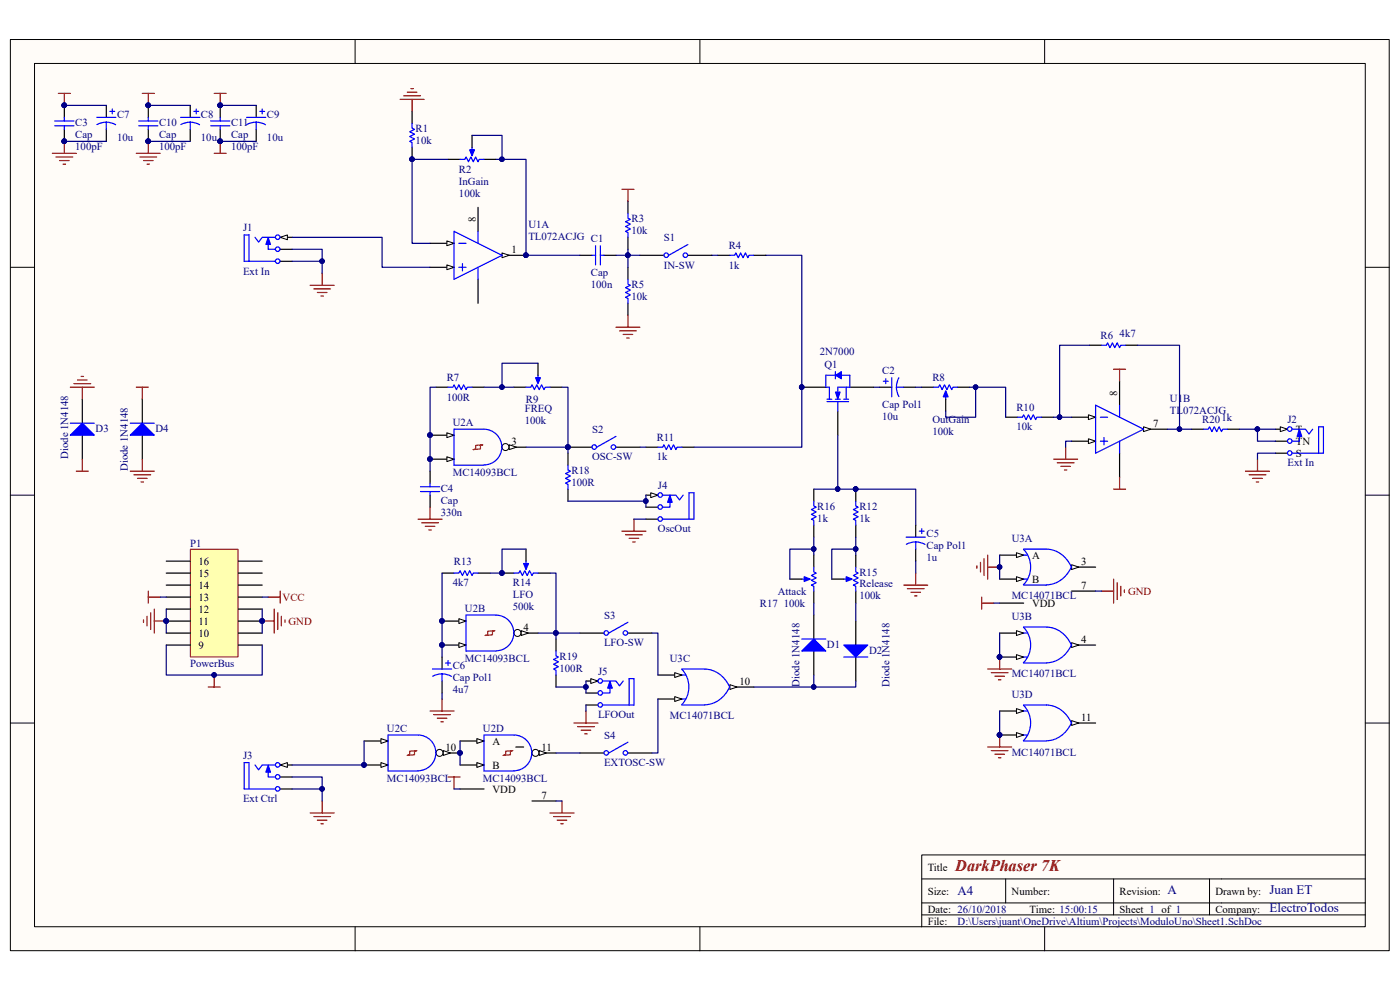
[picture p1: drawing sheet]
<svg xmlns="http://www.w3.org/2000/svg" width="297mm" height="210mm" viewBox="0 0 297 210" stroke-linecap="round" stroke-linejoin="round" font-family="sans-serif">
<path d="M2.2 8.4h292.5v193.3h-292.5z" fill="#fffcf8"/>
<path d="M2.2 8.4h292.5v193.3h-292.5z" fill="none" stroke="#000" stroke-width=".21"/>
<path d="M7.4 13.5h282.2v183.1h-282.2z" fill="#fffcf8"/>
<g fill="none" stroke="#000" stroke-width=".21">
<path d="M7.3 13.5h282.3v183.1h-282.3zM75.3 8.4v5.1M148.5 8.4v5.1M221.6 8.4v5.1M2.2 56.7h5.1M289.7 56.7h5.1M2.2 105h5.1M289.7 105h5.1M2.2 153.4h5.1M289.7 153.4h5.1M75.3 196.6v5.1M148.5 196.6v5.1"/>
<path d="M195.5 186.5h94.2M195.5 191.5h94.2M195.5 194.1h94.2M213.4 186.5v5M221.6 196.6v5.1M236.2 186.5v7.6M256.6 186.5v7.6M289.7 181.4h-94.2v15.2"/>
</g>
<path d="M101.4 44v5.1M106.5 54.2h5.1" fill="none" stroke="#000" stroke-width=".25"/>
<path d="M106.5 53.7l1.5 .5-1.5 .5z" fill="#fffcf8"/>
<path d="M106.5 53.7l1.5 .5-1.5 .5z" fill="none" stroke="#000" stroke-width=".21"/>
<circle cx="111.6" cy="54.1" r=".48" fill="#000080" stroke="#000080" stroke-width=".21"/>
<path d="M91.2 56.7h5.1M101.4 59.2v5.1" fill="none" stroke="#000" stroke-width=".25"/>
<path d="M94.8 56.2l1.5 .5-1.5 .5z" fill="#fffcf8"/>
<path d="M94.8 56.2l1.5 .5-1.5 .5z" fill="none" stroke="#000" stroke-width=".21"/>
<path d="M91.2 51.6h5.1" fill="none" stroke="#000" stroke-width=".25"/>
<path d="M94.8 51.1l1.5 .5-1.5 .5z" fill="#fffcf8"/>
<path d="M94.8 51.1l1.5 .5-1.5 .5z" fill="none" stroke="#000" stroke-width=".21"/>
<path d="M96.3 49.1l10.2 5.1-10.2 5zM97.3 51.6h1.6M97.3 56.7h1.6M98.1 55.9v1.6M101.4 49.1v2.5M101.4 56.7v2.5" fill="none" stroke="#00f" stroke-width=".25"/>
<circle cx="111.6" cy="54.1" r=".48" fill="#000080" stroke="#000080" stroke-width=".21"/>
<path d="M237.5 80.9v5.1M237.5 96.1v5.1M242.6 91.1h5.1" fill="none" stroke="#000" stroke-width=".25"/>
<path d="M242.6 90.5l1.5 .6-1.5 .5z" fill="#fffcf8"/>
<path d="M242.6 90.5l1.5 .6-1.5 .5z" fill="none" stroke="#000" stroke-width=".21"/>
<path d="M227.3 93.6h5.1" fill="none" stroke="#000" stroke-width=".25"/>
<path d="M230.9 93.1l1.5 .5-1.5 .5z" fill="#fffcf8"/>
<path d="M230.9 93.1l1.5 .5-1.5 .5z" fill="none" stroke="#000" stroke-width=".21"/>
<path d="M227.3 88.5h5.1" fill="none" stroke="#000" stroke-width=".25"/>
<path d="M230.9 88l1.5 .5-1.5 .5z" fill="#fffcf8"/>
<path d="M230.9 88l1.5 .5-1.5 .5z" fill="none" stroke="#000" stroke-width=".21"/>
<path d="M232.4 86l10.2 5.1-10.2 5zM233.4 88.5h1.6M233.4 93.6h1.6M234.2 92.8v1.6M237.5 86v2.5M237.5 93.6v2.5" fill="none" stroke="#00f" stroke-width=".25"/>
<path d="M91.2 92.3h5.1" fill="none" stroke="#000" stroke-width=".25"/>
<path d="M94.8 91.8l1.5 .5-1.5 .5z" fill="#fffcf8"/>
<path d="M94.8 91.8l1.5 .5-1.5 .5z" fill="none" stroke="#000" stroke-width=".21"/>
<circle cx="91.2" cy="92.3" r=".48" fill="#000080" stroke="#000080" stroke-width=".21"/>
<path d="M91.2 97.4h5.1" fill="none" stroke="#000" stroke-width=".25"/>
<path d="M94.8 96.9l1.5 .5-1.5 .5z" fill="#fffcf8"/>
<path d="M94.8 96.9l1.5 .5-1.5 .5z" fill="none" stroke="#000" stroke-width=".21"/>
<circle cx="91.2" cy="97.4" r=".48" fill="#000080" stroke="#000080" stroke-width=".21"/>
<path d="M106.5 94.9h5.1" fill="none" stroke="#000" stroke-width=".25"/>
<circle cx="107.2" cy="94.8" r=".74" fill="#fffcf8" stroke="#000" stroke-width=".21"/>
<path d="M108 94.4l1.6 .5-1.6 .5z" fill="#fffcf8"/>
<path d="M108 94.4l1.6 .5-1.6 .5z" fill="none" stroke="#000" stroke-width=".21"/>
<path d="M102.7 98.6a3.8 3.8 0 0 0 3.8-3.8 3.8 3.8 0 0 0-3.8-3.7h-6.4v7.6h6.4" fill="none" stroke="#00f" stroke-width=".25"/>
<path d="M100.9 94.5l1.5-.1-.5 .1v.7l-1.5 .2 .5-.2z" fill="none" stroke="#f00" stroke-width=".25"/>
<g fill="#000080" stroke="#000080" stroke-width=".21">
<circle cx="91.2" cy="92.3" r=".48"/>
<circle cx="91.2" cy="97.4" r=".48"/>
</g>
<path d="M93.8 131.8h5.1" fill="none" stroke="#000" stroke-width=".25"/>
<path d="M97.3 131.2l1.6 .6-1.6 .5z" fill="#fffcf8"/>
<path d="M97.3 131.2l1.6 .6-1.6 .5z" fill="none" stroke="#000" stroke-width=".21"/>
<circle cx="93.8" cy="131.7" r=".48" fill="#000080" stroke="#000080" stroke-width=".21"/>
<path d="M93.8 136.8h5.1" fill="none" stroke="#000" stroke-width=".25"/>
<path d="M97.3 136.3l1.6 .5-1.6 .6z" fill="#fffcf8"/>
<path d="M97.3 136.3l1.6 .5-1.6 .6z" fill="none" stroke="#000" stroke-width=".21"/>
<circle cx="93.8" cy="136.8" r=".48" fill="#000080" stroke="#000080" stroke-width=".21"/>
<path d="M109 134.3h5.1" fill="none" stroke="#000" stroke-width=".25"/>
<circle cx="109.8" cy="134.3" r=".74" fill="#fffcf8" stroke="#000" stroke-width=".21"/>
<path d="M110.6 133.8l1.5 .5-1.5 .5z" fill="#fffcf8"/>
<path d="M110.6 133.8l1.5 .5-1.5 .5z" fill="none" stroke="#000" stroke-width=".21"/>
<path d="M105.2 138.1a3.8 3.8 0 0 0 3.8-3.8 3.8 3.8 0 0 0-3.8-3.8h-6.3v7.6h6.3" fill="none" stroke="#00f" stroke-width=".25"/>
<path d="M103.5 133.9l1.5-.1-.5 .1v.8l-1.6 .1 .6-.1z" fill="none" stroke="#f00" stroke-width=".25"/>
<g fill="#000080" stroke="#000080" stroke-width=".21">
<circle cx="93.8" cy="131.7" r=".48"/>
<circle cx="93.8" cy="136.8" r=".48"/>
</g>
<path d="M77.2 157.2h5.1" fill="none" stroke="#000" stroke-width=".25"/>
<path d="M80.8 156.7l1.5 .5-1.5 .5z" fill="#fffcf8"/>
<path d="M80.8 156.7l1.5 .5-1.5 .5z" fill="none" stroke="#000" stroke-width=".21"/>
<path d="M77.2 162.3h5.1" fill="none" stroke="#000" stroke-width=".25"/>
<path d="M80.8 161.8l1.5 .5-1.5 .5z" fill="#fffcf8"/>
<path d="M80.8 161.8l1.5 .5-1.5 .5z" fill="none" stroke="#000" stroke-width=".21"/>
<circle cx="77.2" cy="162.3" r=".48" fill="#000080" stroke="#000080" stroke-width=".21"/>
<path d="M92.5 159.7h5.1" fill="none" stroke="#000" stroke-width=".25"/>
<circle cx="93.3" cy="159.7" r=".74" fill="#fffcf8" stroke="#000" stroke-width=".21"/>
<path d="M94 159.2l1.6 .5-1.6 .6z" fill="#fffcf8"/>
<path d="M94 159.2l1.6 .5-1.6 .6z" fill="none" stroke="#000" stroke-width=".21"/>
<g fill="#000080" stroke="#000080" stroke-width=".21">
<circle cx="97.6" cy="159.7" r=".48"/>
<circle cx="77.2" cy="162.3" r=".48"/>
</g>
<path d="M88.7 163.5a3.8 3.8 0 0 0 3.8-3.8 3.8 3.8 0 0 0-3.8-3.8h-6.4v7.7h6.4" fill="none" stroke="#00f" stroke-width=".25"/>
<path d="M86.9 159.4l1.5-.2-.5 .2v.7l-1.5 .2 .5-.2z" fill="none" stroke="#f00" stroke-width=".25"/>
<path d="M97.6 157.2h5.1M97.6 167.4h5.1M112.9 169.9h5.1" fill="none" stroke="#000" stroke-width=".25"/>
<path d="M101.2 156.7l1.5 .5-1.5 .5z" fill="#fffcf8"/>
<path d="M101.2 156.7l1.5 .5-1.5 .5z" fill="none" stroke="#000" stroke-width=".21"/>
<path d="M97.6 162.3h5.1" fill="none" stroke="#000" stroke-width=".25"/>
<path d="M101.2 161.8l1.5 .5-1.5 .5z" fill="#fffcf8"/>
<path d="M101.2 161.8l1.5 .5-1.5 .5z" fill="none" stroke="#000" stroke-width=".21"/>
<path d="M112.9 159.7h5.1" fill="none" stroke="#000" stroke-width=".25"/>
<circle cx="113.6" cy="159.7" r=".74" fill="#fffcf8" stroke="#000" stroke-width=".21"/>
<path d="M114.4 159.2l1.5 .5-1.5 .6z" fill="#fffcf8"/>
<path d="M114.4 159.2l1.5 .5-1.5 .6z" fill="none" stroke="#000" stroke-width=".21"/>
<path d="M177.7 87.2v5.1M180.3 82.1h5.1M109.4 158.5h1.7" fill="none" stroke="#000" stroke-width=".25"/>
<path d="M175.4 85.2h4.6M175.4 84.7h1.1M176 82.1v2.6M177.2 84.7h1M177.7 85.2v2M179 84.7h1M179.5 82.1v2.6M180.3 82.1h-2.6v2.6M109 163.5a3.8 3.8 0 0 0 3.8-3.8 3.8 3.8 0 0 0-3.7-3.8h-6.4v7.7h6.3" fill="none" stroke="#00f" stroke-width=".25"/>
<path d="M107.3 159.4l1.5-.2-.5 .2v.7l-1.5 .2 .5-.2z" fill="none" stroke="#f00" stroke-width=".25"/>
<path d="M177.2 83.2h1l-.5 1.5z" fill="#00f"/>
<path d="M177.2 83.2h1l-.5 1.5z" fill="none" stroke="#00f" stroke-width=".21"/>
<path d="M175.2 79.6h2M178.5 79.6h1.8v2.5M175.2 82.1h.8" fill="none" stroke="#00f" stroke-width=".25"/>
<path d="M170.1 82.1h5.1" fill="none" stroke="#000" stroke-width=".25"/>
<circle cx="170.1" cy="82.1" r=".48" fill="#000080" stroke="#000080" stroke-width=".21"/>
<path d="M177.2 79.6l1.3-.8v1.6z" fill="#00f"/>
<path d="M177.2 79.6l1.3-.8v1.6z" fill="none" stroke="#00f" stroke-width=".21"/>
<g fill="none" stroke="#00f" stroke-width=".25">
<path d="M11.6 26.7h4.1M11.6 25.7h4.1M13.6 24.9v.8M13.6 26.7v.7M87.4 26.2v1l.5 .2-1 .6 1 .5-1 .5 1 .5-1 .5 .5 .2v1.1M100.1 31.3v1.2M125.6 54.2h.7M126.3 52.1v4.1M127.4 52.1v4.1M127.4 54.2h.7M133.2 45.3v1l.5 .2-1 .5 1 .5-1 .6 1 .5-1 .5 .5 .2v1M133.2 59.2v1.1l.5 .2-1 .5 1 .5-1 .5 1 .6-1 .5 .5 .2v1"/>
<path d="M175.2 79.6v2.5M177.2 78.8v1.6M233.7 73.2h1l.3-.5 .5 1 .5-1 .5 1 .5-1 .5 1 .3-.5h1M95.1 82.1h1l.2-.5 .5 1.1 .5-1.1 .6 1.1 .5-1.1 .5 1.1 .2-.6h1M215.9 88.5h1l.3-.5 .5 1 .5-1 .5 1 .5-1 .5 1 .3-.5h1M89.2 103.3h4.1M89.2 104.3h4.1M91.2 102.5v.8M91.2 104.3v.7M181.6 106.3v1l.5 .3-1.1 .5 1.1 .5-1.1 .5 1.1 .5-1.1 .5 .6 .3v1M96.3 121.6h1l.3-.5 .5 1 .5-1 .5 1 .5-1 .5 1 .3-.5h1"/>
</g>
<g fill="#000080" stroke="#000080" stroke-width=".21">
<circle cx="170.1" cy="82.1" r=".48"/>
<circle cx="13.6" cy="22.3" r=".48"/>
<circle cx="13.6" cy="30" r=".48"/>
<circle cx="87.4" cy="33.8" r=".48"/>
<circle cx="181.5" cy="103.7" r=".48"/>
</g>
<g fill="none" stroke="#000" stroke-width=".25">
<path d="M13.6 22.4v2.5M13.6 27.4v2.6M87.4 23.6v2.6M87.4 31.3v2.5M95.1 33.8h2.5M102.7 33.8h2.5M123 54.2h2.6M128.1 54.2h2.6M133.2 42.7v2.6M133.2 50.3v2.6M133.2 56.7v2.5M133.2 64.3v2.6"/>
<path d="M231.2 73.2h2.5M238.8 73.2h2.5M91.2 100v2.5M92.5 82.1h2.6M100.1 82.1h2.6M213.4 88.5h2.5M221 88.5h2.5M91.2 105v2.6M181.6 103.8v2.5M181.6 111.4v2.5M93.8 121.6h2.5M101.4 121.6h2.6"/>
</g>
<path d="M99.6 31.8h1.1l-.6 1.2z" fill="#00f"/>
<path d="M97.6 33.8h1l.3-.5 .5 1 .5-1 .5 1 .5-1 .5 1 .3-.5h1M99.6 31.8h1.1l-.6 1.2zM114.1 79.6v1.3" fill="none" stroke="#00f" stroke-width=".25"/>
<path d="M100.1 28.7v2.6M109 82.1h2.6M116.7 82.1h2.5" fill="none" stroke="#000" stroke-width=".25"/>
<path d="M113.6 80.1h1l-.5 1.3z" fill="#00f"/>
<path d="M111.6 82.1h1l.3-.5 .5 1.1 .5-1.1 .5 1.1 .5-1.1 .5 1.1 .3-.6h1M113.6 80.1h1l-.5 1.3zM111.6 119v1.3" fill="none" stroke="#00f" stroke-width=".25"/>
<path d="M114.1 77.1v2.5M106.5 121.6h2.5M114.1 121.6h2.6" fill="none" stroke="#000" stroke-width=".25"/>
<circle cx="106.5" cy="121.6" r=".48" fill="#000080" stroke="#000080" stroke-width=".21"/>
<path d="M111.1 119.5h1l-.5 1.3z" fill="#00f"/>
<path d="M111.1 119.5h1l-.5 1.3zM109 121.6h1.1l.2-.5 .5 1 .5-1 .5 1 .6-1 .5 1 .2-.5h1M179 122.9h1.3" fill="none" stroke="#00f" stroke-width=".25"/>
<path d="M111.6 116.5v2.5M181.6 117.8v2.5M181.6 125.4v2.5" fill="none" stroke="#000" stroke-width=".25"/>
<circle cx="106.5" cy="121.6" r=".48" fill="#000080" stroke="#000080" stroke-width=".21"/>
<path d="M179.5 122.3l1.3 .6-1.3 .5z" fill="#00f"/>
<g fill="none" stroke="#00f" stroke-width=".25">
<path d="M130.7 92.6l-4.1 2.3M179.5 122.3l1.3 .6-1.3 .5zM181.6 120.3v1l.5 .3-1.1 .5 1.1 .5-1.1 .5 1.1 .5-1.1 .5 .6 .3v1"/>
<circle cx="126.1" cy="94.8" r=".48"/>
<circle cx="130.1" cy="94.8" r=".48"/>
</g>
<path d="M59.4 50.3h2.6M120.5 94.9h5.1M130.7 94.9h5.1M176.5 122.9h2.5" fill="none" stroke="#000" stroke-width=".25"/>
<path d="M86.4 19.6h2M87.2 18.8h.5M84.9 21.1h5.1M85.6 20.3h3.6M87.4 21.1v2.5M88.7 110.1h5.1M89.5 110.9h3.5M90.2 111.7h2.1M91 112.4h.5M91.2 107.6v2.5" fill="none" stroke="#800000" stroke-width=".25"/>
<circle cx="120.5" cy="94.8" r=".48" fill="#000080" stroke="#000080" stroke-width=".21"/>
<path d="M59.4 50.3l1.6-.5v1.1z" fill="#fffcf8"/>
<path d="M59.4 50.3l1.6-.5v1.1z" fill="none" stroke="#000" stroke-width=".21"/>
<path d="M59.4 55.4h2.6M59.4 52.9h2.6" fill="none" stroke="#000" stroke-width=".25"/>
<g fill="none" stroke="#00f" stroke-width=".25">
<path d="M52.8 55.4v-5.6h-1v5.6h6.6M54.1 50.3l.8 1.1 .7-1.1h2.8M56.9 50.9v2h1.5"/>
<circle cx="58.9" cy="52.9" r=".48"/>
<circle cx="58.9" cy="50.3" r=".48"/>
<circle cx="58.9" cy="55.4" r=".48"/>
</g>
<path d="M56.9 50.3l.5 1.6h-1z" fill="#00f"/>
<path d="M56.9 50.3l.5 1.6h-1z" fill="none" stroke="#00f" stroke-width=".21"/>
<g fill="none" stroke="#800000" stroke-width=".25">
<path d="M68.3 58v2.5M131.9 40.2h2.6M133.2 40.2v2.5M65.8 60.5h5.1M66.6 61.3h3.5M67.3 62h2.1M68.1 62.8h.5M130.7 69.4h5.1M131.4 70.2h3.6M132.2 71h2M133 71.7h.5M133.2 66.9v2.5"/>
<path d="M191.7 124.1h5.1M192.5 124.9h3.6M193.3 125.7h2M194 126.4h.5M194.3 121.6v2.5M91.2 150.8h5.1M92 151.6h3.6M92.8 152.4h2M93.5 153.1h.5M93.8 148.3v2.5"/>
</g>
<g fill="none" stroke="#000" stroke-width=".25">
<path d="M135.8 54.2h5M145.9 54.2h5.1M152.3 54.2h2.5M159.9 54.2h2.6M137 94.9h2.6M144.7 94.9h2.5M194.3 111.4v2.5M194.3 116.5v2.5M93.8 139.4v2.5M123 134.3h5.1M133.2 134.3h5.1M93.8 144.5v2.5"/>
<path d="M123 159.7h5.1M133.2 159.7h5.1M59.4 162.3h2.6"/>
</g>
<g fill="none" stroke="#00f" stroke-width=".25">
<path d="M145.9 51.9l-4 2.3M154.8 54.2h1.1l.2-.5 .5 1 .5-1 .5 1 .5-1 .6 1 .2-.5h1M139.6 94.9h1l.2-.5 .6 1 .5-1 .5 1 .5-1 .5 1 .2-.5h1.1M192.2 113.9h4.1M194.3 115l.8 .1 1.1 .4M194.3 115h-.9l-1.1 .5M194.3 115v1.5M195 112.7h1.1M195.5 112.2v1M133.2 132l-4.1 2.3M91.7 141.9h4.1M93.8 142.9v1.6"/>
<path d="M93.8 142.9l1.2 .2 .8 .4M93.8 142.9l-.9 .1-1.1 .5M94.5 140.7h1.1M95.1 140.1v1.1M133.2 157.5l-4.1 2.2"/>
<circle cx="141.3" cy="54.1" r=".48"/>
<circle cx="145.4" cy="54.1" r=".48"/>
<circle cx="128.6" cy="134.3" r=".48"/>
<circle cx="132.7" cy="134.3" r=".48"/>
<circle cx="128.6" cy="159.7" r=".48"/>
<circle cx="132.7" cy="159.7" r=".48"/>
</g>
<path d="M59.4 162.3l1.6-.5v1z" fill="#fffcf8"/>
<path d="M59.4 162.3l1.6-.5v1z" fill="none" stroke="#000" stroke-width=".21"/>
<path d="M59.4 167.4h2.6M59.4 164.8h2.6" fill="none" stroke="#000" stroke-width=".25"/>
<g fill="none" stroke="#00f" stroke-width=".25">
<path d="M52.8 167.4v-5.6h-1v5.6h6.6M54.1 162.3l.8 1 .7-1h2.8M56.9 162.8v2h1.5"/>
<circle cx="58.9" cy="164.8" r=".48"/>
<circle cx="58.9" cy="162.3" r=".48"/>
<circle cx="58.9" cy="167.3" r=".48"/>
</g>
<path d="M56.9 162.3l.5 1.5h-1z" fill="#00f"/>
<path d="M56.9 162.3l.5 1.5h-1z" fill="none" stroke="#00f" stroke-width=".21"/>
<path d="M65.8 172.5h5.1M66.6 173.2h3.5M67.3 174h2.1M68.1 174.8h.5M68.3 169.9v2.6" fill="none" stroke="#800000" stroke-width=".25"/>
<path d="M195.5 82.1h2.6M203.2 82.1h2.5" fill="none" stroke="#000" stroke-width=".25"/>
<path d="M200.6 83.4v1.3" fill="none" stroke="#00f" stroke-width=".25"/>
<path d="M200.6 82.9l.5 1.3h-1z" fill="#00f"/>
<path d="M187.4 80.9h1M187.9 80.4v1M189.2 80.1v4.1M190.2 82.1l.2 1.3 .3 .7M190.2 82.1h1.5M190.7 80.2l-.4 1.1-.1 .8M198.1 82.1h1l.3-.5 .5 1.1 .5-1.1 .5 1.1 .5-1.1 .5 1.1 .3-.6h1M200.6 82.9l.5 1.3h-1z" fill="none" stroke="#00f" stroke-width=".25"/>
<path d="M186.6 82.1h2.6M191.7 82.1h2.6M200.6 84.7v2.5M270.6 91.1h2.5" fill="none" stroke="#000" stroke-width=".25"/>
<path d="M236.2 78.3h2.6M237.5 78.3v2.6M223.5 97.4h5.1M224.3 98.2h3.6M225.1 98.9h2M225.8 99.7h.5M226.1 94.9v2.5M236.2 103.8h2.6M237.5 101.2v2.6" fill="none" stroke="#800000" stroke-width=".25"/>
<path d="M271.6 90.5l1.5 .6-1.5 .5z" fill="#fffcf8"/>
<path d="M271.6 90.5l1.5 .6-1.5 .5z" fill="none" stroke="#000" stroke-width=".21"/>
<path d="M270.6 96.1h2.5M270.6 93.6h2.5" fill="none" stroke="#000" stroke-width=".25"/>
<g fill="none" stroke="#00f" stroke-width=".25">
<path d="M274.2 91.1h2.8l.7 1 .8-1M274.2 96.1h6.6v-5.6h-1.1v5.6M275.7 91.6v2h-1.5"/>
<circle cx="273.6" cy="91" r=".48"/>
<circle cx="273.6" cy="96.1" r=".48"/>
<circle cx="273.6" cy="93.6" r=".48"/>
</g>
<path d="M275.7 91.1l.5 1.5h-1z" fill="#00f"/>
<path d="M275.7 91.1l.5 1.5h-1z" fill="none" stroke="#00f" stroke-width=".21"/>
<path d="M264.2 100h5.1M266.8 97.4v2.6M265 100.7h3.6M265.8 101.5h2M266.5 102.2h.5" fill="none" stroke="#800000" stroke-width=".25"/>
<path d="M181.6 131.8v5M181.6 139.4v5.1" fill="none" stroke="#000" stroke-width=".25"/>
<path d="M179 136.8h5.1l-2.5 2.6z" fill="#00f"/>
<path d="M179 136.8h5.1l-2.5 2.6zM179 139.4h5.1" fill="none" stroke="#00f" stroke-width=".25"/>
<path d="M172.6 130.5v5.1M172.6 138.1v5.1" fill="none" stroke="#000" stroke-width=".25"/>
<path d="M170.1 138.1l2.5-2.5 2.6 2.5z" fill="#00f"/>
<path d="M172.6 106.3v1l.6 .3-1.1 .5 1.1 .5-1.1 .5 1.1 .5-1.1 .5 .5 .3v1M170.1 138.1l2.5-2.5 2.6 2.5zM170.1 135.6h5.1M170.1 122.9h1.3" fill="none" stroke="#00f" stroke-width=".25"/>
<path d="M172.6 103.8v2.5M172.6 111.4v2.5M172.6 117.8v2.5M172.6 125.4v2.5" fill="none" stroke="#000" stroke-width=".25"/>
<path d="M170.6 122.3l1.3 .6-1.3 .5z" fill="#00f"/>
<path d="M170.6 122.3l1.3 .6-1.3 .5zM172.6 120.3v1l.6 .3-1.1 .5 1.1 .5-1.1 .5 1.1 .5-1.1 .5 .5 .3v1" fill="none" stroke="#00f" stroke-width=".25"/>
<path d="M167.6 122.9h2.5M212.1 122.9h5.1M212.1 127.9h5.1M227.3 125.4h5.1" fill="none" stroke="#000" stroke-width=".25"/>
<path d="M215.6 122.3l1.6 .6-1.6 .5z" fill="#fffcf8"/>
<path d="M215.6 122.3l1.6 .6-1.6 .5z" fill="none" stroke="#000" stroke-width=".21"/>
<path d="M227.3 120.3h5.1" fill="none" stroke="#000" stroke-width=".25"/>
<path d="M227.3 119.8l1.6 .5-1.6 .5z" fill="#fffcf8"/>
<path d="M227.3 119.8l1.6 .5-1.6 .5z" fill="none" stroke="#000" stroke-width=".21"/>
<path d="M212.1 117.8h5.1" fill="none" stroke="#000" stroke-width=".25"/>
<path d="M215.6 117.3l1.6 .5-1.6 .5z" fill="#fffcf8"/>
<path d="M215.6 117.3l1.6 .5-1.6 .5z" fill="none" stroke="#000" stroke-width=".21"/>
<path d="M217.1 116.5a5.4 5.4 0 0 1 0 7.5M217.2 116.5h4.8a6 6 0 0 1 5.3 3.8M217.2 117.8h.7M217.2 122.9h.7M217.2 124.1h4.8M227.3 120.3a6.1 6.1 0 0 1-5.3 3.8" fill="none" stroke="#00f" stroke-width=".25"/>
<path d="M212.1 134.3h5.1" fill="none" stroke="#000" stroke-width=".25"/>
<path d="M215.6 133.8l1.6 .5-1.6 .5z" fill="#fffcf8"/>
<path d="M215.6 133.8l1.6 .5-1.6 .5z" fill="none" stroke="#000" stroke-width=".21"/>
<path d="M212.1 139.4h5.1" fill="none" stroke="#000" stroke-width=".25"/>
<path d="M215.6 138.9l1.6 .5-1.6 .5z" fill="#fffcf8"/>
<path d="M215.6 138.9l1.6 .5-1.6 .5z" fill="none" stroke="#000" stroke-width=".21"/>
<circle cx="212.1" cy="139.4" r=".48" fill="#000080" stroke="#000080" stroke-width=".21"/>
<path d="M227.3 136.8h5.1" fill="none" stroke="#000" stroke-width=".25"/>
<path d="M227.3 136.3l1.6 .5-1.6 .6z" fill="#fffcf8"/>
<path d="M227.3 136.3l1.6 .5-1.6 .6z" fill="none" stroke="#000" stroke-width=".21"/>
<path d="M217.1 133.1a5.4 5.4 0 0 1 0 7.5M217.2 133h4.8a6 6 0 0 1 5.3 3.9M217.2 134.3h.7M217.2 139.4h.7M227.3 136.8a6.1 6.1 0 0 1-5.3 3.8M217.2 140.7h4.8" fill="none" stroke="#00f" stroke-width=".25"/>
<circle cx="212.1" cy="139.4" r=".48" fill="#000080" stroke="#000080" stroke-width=".21"/>
<path d="M212.1 150.8h5.1" fill="none" stroke="#000" stroke-width=".25"/>
<path d="M215.6 150.3l1.6 .5-1.6 .5z" fill="#fffcf8"/>
<path d="M215.6 150.3l1.6 .5-1.6 .5z" fill="none" stroke="#000" stroke-width=".21"/>
<path d="M212.1 155.9h5.1" fill="none" stroke="#000" stroke-width=".25"/>
<path d="M215.6 155.4l1.6 .5-1.6 .5z" fill="#fffcf8"/>
<path d="M215.6 155.4l1.6 .5-1.6 .5z" fill="none" stroke="#000" stroke-width=".21"/>
<circle cx="212.1" cy="155.9" r=".48" fill="#000080" stroke="#000080" stroke-width=".21"/>
<path d="M227.3 153.4h5.1" fill="none" stroke="#000" stroke-width=".25"/>
<path d="M227.3 152.9l1.6 .5-1.6 .5z" fill="#fffcf8"/>
<path d="M227.3 152.9l1.6 .5-1.6 .5z" fill="none" stroke="#000" stroke-width=".21"/>
<path d="M217.1 149.6a5.4 5.4 0 0 1 0 7.5M217.2 149.6h4.8a6 6 0 0 1 5.3 3.8M217.2 150.8h.7M217.2 155.9h.7M217.2 157.2h4.8M227.3 153.3a6.1 6.1 0 0 1-5.3 3.8" fill="none" stroke="#00f" stroke-width=".25"/>
<circle cx="212.1" cy="155.9" r=".48" fill="#000080" stroke="#000080" stroke-width=".21"/>
<path d="M139.6 143.2h5.1" fill="none" stroke="#000" stroke-width=".25"/>
<path d="M143.1 142.7l1.6 .5-1.6 .5z" fill="#fffcf8"/>
<path d="M143.1 142.7l1.6 .5-1.6 .5z" fill="none" stroke="#000" stroke-width=".21"/>
<path d="M139.6 148.3h5.1" fill="none" stroke="#000" stroke-width=".25"/>
<path d="M143.1 147.8l1.6 .5-1.6 .5z" fill="#fffcf8"/>
<path d="M143.1 147.8l1.6 .5-1.6 .5z" fill="none" stroke="#000" stroke-width=".21"/>
<path d="M154.8 145.7h5.1" fill="none" stroke="#000" stroke-width=".25"/>
<path d="M154.8 145.2l1.6 .5-1.6 .6z" fill="#fffcf8"/>
<path d="M154.8 145.2l1.6 .5-1.6 .6z" fill="none" stroke="#000" stroke-width=".21"/>
<path d="M144.6 142a5.4 5.4 0 0 1 0 7.5M144.7 141.9h4.8a6 6 0 0 1 5.3 3.9M144.7 143.2h.7M144.7 148.3h.7M144.7 149.6h4.8M154.8 145.7a6.1 6.1 0 0 1-5.3 3.8" fill="none" stroke="#00f" stroke-width=".25"/>
<path d="M40.4 116.5h10.1v22.9h-10.1z" fill="#ffffb0"/>
<path d="M40.4 116.5h10.1v22.9h-10.1z" fill="none" stroke="#800000" stroke-width=".21"/>
<g fill="none" stroke="#000" stroke-width=".25">
<path d="M30.2 84.7v5.1M30.2 92.3v5.1M35.3 119h5.1M50.5 119h5.1M35.3 136.8h5.1M35.3 134.3h5.1M35.3 131.8h5.1M35.3 129.2h5.1M35.3 126.7h5.1M35.3 124.1h5.1M35.3 121.6h5.1M50.5 136.8h5.1"/>
<path d="M50.5 134.3h5.1M50.5 131.8h5.1M50.5 129.2h5.1M50.5 126.7h5.1M50.5 124.1h5.1M50.5 121.6h5.1"/>
</g>
<g fill="#000080" stroke="#000080" stroke-width=".21">
<circle cx="55.6" cy="131.7" r=".48"/>
<circle cx="35.2" cy="131.7" r=".48"/>
<circle cx="45.4" cy="143.2" r=".48"/>
</g>
<g fill="none" stroke="#800000" stroke-width=".25">
<path d="M30.4 131.5v.5M31.2 130.7v2.1M31.5 126.7h2.5M31.5 125.4v2.5M32 130v3.5M32.7 131.8h2.6M32.7 129.2v5.1M55.6 131.8h2.6M56.9 126.7h2.5M58.2 129.2v5.1M58.9 130v3.5M59.4 125.4v2.5"/>
<path d="M59.7 130.7v2.1M60.5 131.5v.5M44.2 145.7h2.5M45.5 143.2v2.5"/>
</g>
<path d="M27.6 92.3l2.6-2.5 2.5 2.5z" fill="#00f"/>
<g fill="none" stroke="#00f" stroke-width=".25">
<path d="M20.5 24.9h4.1M22.6 25.9v1.5M22.6 25.9l1.2 .2 .7 .4M22.6 25.9l-.9 .1-1.1 .4M23.3 23.6h1M23.8 23.1v1M29.4 25.7h4.1M29.4 26.7h4.1M31.5 24.9v.8M31.5 26.7v.7M38.3 24.9h4.1M40.4 25.9l1.2 .2 .7 .4"/>
<path d="M40.4 25.9l-.9 .1-1.1 .4M40.4 25.9v1.5M41.1 23.6h1M41.6 23.1v1M44.7 25.7h4.1M44.7 26.7h4.1M46.7 24.9v.8M46.7 26.7v.7M52.3 24.9h4.1M54.4 25.9l.8 .1 1.1 .5M54.4 25.9l-.9 .1-1.1 .4M54.4 25.9v1.5"/>
<path d="M55.1 23.6h1M55.6 23.1v1M27.6 92.3l2.6-2.5 2.5 2.5zM27.6 89.8h5.1"/>
</g>
<g fill="none" stroke="#800000" stroke-width=".25">
<path d="M12.4 19.8h2.5M13.6 19.8v2.6M30.2 19.8h2.5M31.5 19.8v2.6M45.5 19.8h2.5M46.7 19.8v2.6M11.1 32.5h5.1M11.9 33.3h3.5M12.6 34.1h2.1M13.4 34.8h.5M13.6 30v2.5M28.9 32.5h5.1"/>
<path d="M29.7 33.3h3.5M30.4 34.1h2.1M31.2 34.8h.5M31.5 30v2.5M45.5 32.5h2.5M46.7 30v2.5M27.6 100h5.1M28.9 82.1h2.6M30.2 82.1v2.6M30.2 97.4v2.6M28.4 100.7h3.6M29.2 101.5h2"/>
<path d="M29.9 102.2h.5"/>
</g>
<g fill="#000080" stroke="#000080" stroke-width=".21">
<circle cx="13.6" cy="22.3" r=".48"/>
<circle cx="13.6" cy="30" r=".48"/>
<circle cx="31.4" cy="30" r=".48"/>
<circle cx="31.4" cy="22.3" r=".48"/>
<circle cx="46.7" cy="30" r=".48"/>
<circle cx="46.7" cy="22.3" r=".48"/>
</g>
<path d="M22.6 22.4v2.5M22.6 27.4v2.6M31.5 22.4v2.5M31.5 27.4v2.6M40.4 22.4v2.5M40.4 27.4v2.6M46.7 22.4v2.5M46.7 27.4v2.6M54.4 22.4v2.5M54.4 27.4v2.6M17.5 84.7v5.1M17.5 92.3v5.1" fill="none" stroke="#000" stroke-width=".25"/>
<path d="M14.9 92.3l2.6-2.5 2.5 2.5z" fill="#00f"/>
<path d="M14.9 92.3l2.6-2.5 2.5 2.5zM14.9 89.8h5.1" fill="none" stroke="#00f" stroke-width=".25"/>
<g fill="none" stroke="#800000" stroke-width=".25">
<path d="M17.2 79.9h.5M14.9 82.1h5.1M15.7 81.4h3.5M16.2 100h2.5M16.4 80.6h2.1M17.5 82.1v2.6M17.5 97.4v2.6M208.3 126.7v2.5M208.3 127.9h2.5M233.7 125.4h2.5M236.2 122.9v5M237 123.6v3.6"/>
<path d="M237.8 124.4v2M238.5 125.1v.6M95.1 164.8h2.5M96.3 164.8v2.6M116.7 172.5h5.1M117.4 173.2h3.6M118.2 174h2M119 174.8h.5M119.2 169.9v2.6"/>
</g>
<path d="M137 105h2.6" fill="none" stroke="#000" stroke-width=".25"/>
<path d="M138.1 104.5l1.5 .5-1.5 .6z" fill="#fffcf8"/>
<path d="M138.1 104.5l1.5 .5-1.5 .6z" fill="none" stroke="#000" stroke-width=".21"/>
<path d="M137 110.1h2.6M137 107.6h2.6" fill="none" stroke="#000" stroke-width=".25"/>
<g fill="none" stroke="#00f" stroke-width=".25">
<path d="M140.6 105h2.8l.8 1.1 .7-1.1M140.6 110.1h6.6v-5.6h-1v5.6M142.1 105.6v2h-1.5"/>
<circle cx="140.1" cy="107.6" r=".48"/>
<circle cx="140.1" cy="110.1" r=".48"/>
<circle cx="140.1" cy="105" r=".48"/>
</g>
<path d="M142.1 105l.5 1.6h-1z" fill="#00f"/>
<path d="M142.1 105l.5 1.6h-1z" fill="none" stroke="#00f" stroke-width=".21"/>
<path d="M131.9 112.7h5.1M132.7 113.4h3.6M133.5 114.2h2M134.2 115h.5M134.5 110.1v2.6" fill="none" stroke="#800000" stroke-width=".25"/>
<path d="M124.3 144.5h2.6" fill="none" stroke="#000" stroke-width=".25"/>
<path d="M125.3 144l1.6 .5-1.6 .5z" fill="#fffcf8"/>
<path d="M125.3 144l1.6 .5-1.6 .5z" fill="none" stroke="#000" stroke-width=".21"/>
<path d="M124.3 149.6h2.6M124.3 147h2.6" fill="none" stroke="#000" stroke-width=".25"/>
<g fill="none" stroke="#00f" stroke-width=".25">
<path d="M127.9 144.5h2.8l.7 1 .8-1M127.9 149.6h6.6v-5.6h-1v5.6M129.4 145v2h-1.5"/>
<circle cx="127.3" cy="144.5" r=".48"/>
<circle cx="127.3" cy="147" r=".48"/>
<circle cx="127.3" cy="149.5" r=".48"/>
</g>
<path d="M129.4 144.5l.5 1.5h-1z" fill="#00f"/>
<path d="M129.4 144.5l.5 1.5h-1z" fill="none" stroke="#00f" stroke-width=".21"/>
<g fill="none" stroke="#800000" stroke-width=".25">
<path d="M208 119.3v2M208.8 118.5v3.6M209.5 117.8v5.1M207.2 120.1v.5M209.5 120.3h2.6M212.1 139.4v2.5M121.8 153.4h5.1M122.5 154.1h3.6M123.3 154.9h2M124.1 155.7h.5M124.3 150.8v2.6M209.5 158.5h5.1"/>
<path d="M209.5 141.9h5.1M210.3 159.2h3.6M210.3 142.7h3.6M211.1 160h2M211.1 143.5h2M211.8 144.2h.5M212.1 155.9v2.6M211.8 160.8h.5"/>
</g>
<path d="M120.5 96.1v2.6M252.8 91.1h2.5M260.4 91.1h2.6M120.5 103.8v2.5M118 135.6v2.5M118 143.2v2.5" fill="none" stroke="#000" stroke-width=".25"/>
<path d="M120.5 98.7v1l.5 .3-1 .5 1 .5-1 .5 1 .5-1 .5 .5 .3v1M255.3 91.1h1l.3-.6 .5 1.1 .5-1.1 .5 1.1 .5-1.1 .5 1.1 .3-.5h1M118 138.1v1l.5 .3-1.1 .5 1.1 .5-1.1 .5 1.1 .5-1.1 .5 .6 .3v1" fill="none" stroke="#00f" stroke-width=".25"/>
<g fill="none" stroke="#000080" stroke-width=".25">
<path d="M13.6 22.4h9M13.6 30h9M31.5 22.4h8.9M31.5 30h8.9M46.7 22.4h7.7M46.7 30h7.7M95.1 33.8h-7.7v17.8h3.8M100.1 28.7h6.4v5.1M105.2 33.8h6.4v20.4h11.4M62 55.4h6.3v2.6M62 50.3h19.1v6.4h10.1M62 52.9h6.3v2.5"/>
<path d="M133.2 52.9v1.3h-2.5M135.8 54.2h-2.6v2.5M151 54.2h1.3M162.5 54.2h7.6v40.7h-22.9M114.1 77.1h-7.6v5M231.2 73.2h-6.4v15.3M241.3 73.2h8.9v17.9h-2.5M92.5 82.1h-1.3v17.9M102.7 82.1h6.3M119.2 82.1h1.3v12.8h-8.9M120.5 94.9v1.2M135.8 94.9h1.2"/>
<path d="M177.7 92.3v11.5M185.4 82.1h1.2M194.3 82.1h1.2M205.7 82.1h7.7v6.4M207 82.1v6.4h-6.4v-1.3M223.5 88.5h3.8M227.3 93.6h-1.2v1.3M250.2 91.1h2.6M263 91.1h7.6M266.8 91.1v2.5h3.8M270.6 96.1h-3.8v1.3M111.6 116.5h-5.1v5.1h-2.5"/>
<path d="M120.5 106.3h16.5v1.3M134.5 110.1h2.5M137 105v1.3M172.6 116.5h-5v6.4M172.6 113.9v3.9M172.6 103.8h21.7v7.6M181.6 116.5h-5.1v6.4M181.6 113.9v3.9M194.3 119v2.6M212.1 117.8v5.1M34 126.7h1.3M35.3 129.2v5.1"/>
<path d="M35.3 136.8v6.4h20.3v-6.4M55.6 129.2v5.1M55.6 126.7h1.3M93.8 121.6v17.8M116.7 121.6h1.3v12.7h-3.9M123 134.3h-5v1.3M138.3 134.3h1.3v8.9M172.6 127.9v2.6M181.6 127.9v3.9M210.8 127.9h1.3M212.1 134.3v5.1M232.4 125.4h1.3"/>
<path d="M77.2 157.2v5.1h-15.2M93.8 147v1.3M97.6 157.2v5.1M118 145.7h6.3v1.3M118 159.7h5M124.3 144.5v1.2M124.3 149.6v1.2M139.6 148.3v11.4h-1.3M172.6 143.2v2.5h-12.7M181.6 144.5v1.2h-9M212.1 150.8v5.1M62 167.4h6.3v2.5"/>
<path d="M62 164.8h6.3v2.6M96.3 167.4h1.3M118 169.9h1.2"/>
</g>
<g fill="#000080" stroke="#000080" stroke-width=".21">
<circle cx="91.2" cy="92.3" r=".48"/>
<circle cx="91.2" cy="97.4" r=".48"/>
<circle cx="106.5" cy="82.1" r=".48"/>
<circle cx="120.5" cy="94.8" r=".48"/>
<circle cx="87.4" cy="33.8" r=".48"/>
<circle cx="106.5" cy="33.8" r=".48"/>
<circle cx="68.3" cy="55.4" r=".48"/>
<circle cx="111.6" cy="54.1" r=".48"/>
<circle cx="133.2" cy="54.1" r=".48"/>
<circle cx="170.1" cy="82.1" r=".48"/>
<circle cx="181.5" cy="116.5" r=".48"/>
<circle cx="117.9" cy="134.3" r=".48"/>
<circle cx="106.5" cy="121.6" r=".48"/>
<circle cx="93.8" cy="136.8" r=".48"/>
<circle cx="93.8" cy="131.7" r=".48"/>
<circle cx="68.3" cy="167.3" r=".48"/>
<circle cx="77.2" cy="162.3" r=".48"/>
<circle cx="207" cy="82.1" r=".48"/>
<circle cx="224.8" cy="88.5" r=".48"/>
<circle cx="266.8" cy="91" r=".48"/>
<circle cx="250.2" cy="91" r=".48"/>
<circle cx="97.6" cy="159.7" r=".48"/>
<circle cx="172.6" cy="116.5" r=".48"/>
<circle cx="172.6" cy="145.7" r=".48"/>
<circle cx="177.7" cy="103.7" r=".48"/>
<circle cx="181.5" cy="103.7" r=".48"/>
<circle cx="55.6" cy="131.7" r=".48"/>
<circle cx="35.2" cy="131.7" r=".48"/>
<circle cx="45.4" cy="143.2" r=".48"/>
<circle cx="13.6" cy="22.3" r=".48"/>
<circle cx="13.6" cy="30" r=".48"/>
<circle cx="31.4" cy="22.3" r=".48"/>
<circle cx="31.4" cy="30" r=".48"/>
<circle cx="46.7" cy="30" r=".48"/>
<circle cx="46.7" cy="22.3" r=".48"/>
<circle cx="212.1" cy="120.3" r=".48"/>
<circle cx="212.1" cy="139.4" r=".48"/>
<circle cx="212.1" cy="155.9" r=".48"/>
<circle cx="137" cy="106.3" r=".48"/>
<circle cx="124.3" cy="145.7" r=".48"/>
</g>
<text font-size="3.4" fill="#800000" x="202.6" y="184.7">DarkPhaser 7K</text>
<g font-size="2.8" fill="#000080">
<text x="203.2" y="189.9">A4</text>
<text x="247.7" y="189.7">A</text>
<text x="269.3" y="189.7">Juan ET</text>
<text x="269.3" y="193.5">ElectroTodos</text>
</g>
<g font-size="2.3" fill="#000080">
<text x="16" y="26.7">C3</text>
<text x="16" y="29.3">Cap</text>
<text x="24.8" y="24.9">C7</text>
<text x="33.7" y="26.7">C10</text>
<text x="33.7" y="29.3">Cap</text>
<text x="42.6" y="24.9">C8</text>
<text x="49" y="26.7">C11</text>
<text x="49" y="29.3">Cap</text>
<text x="56.6" y="24.9">C9</text>
<text x="88.2" y="28">R1</text>
<text x="16" y="31.8">100pF</text>
<text x="24.8" y="30">10u</text>
<text x="33.7" y="31.8">100pF</text>
<text x="42.6" y="30">10u</text>
<text x="49" y="31.8">100pF</text>
<text x="56.6" y="30">10u</text>
<text x="88.2" y="30.5">10k</text>
<text x="97.4" y="41.7">100k</text>
<text x="97.4" y="36.6">R2</text>
<text x="97.4" y="39.2">InGain</text>
<text x="134" y="47">R3</text>
<text x="51.6" y="49.1">J1</text>
<text x="112.1" y="48.3">U1A</text>
<text x="112.1" y="50.9">TL072ACJG C1</text>
<text x="134" y="49.6">10k</text>
<text x="140.8" y="51.1">S1</text>
<text x="154.6" y="52.9">R4</text>
<text x="51.6" y="58.3">Ext In</text>
<text x="125.3" y="58.5">Cap</text>
<text x="140.8" y="57">IN-SW</text>
<text x="154.6" y="57">1k</text>
<text x="125.3" y="61">100n</text>
<text x="134" y="63.6">10k</text>
<text x="134" y="61">R5</text>
<text x="233.5" y="72">R6</text>
<text x="237.5" y="71.5">4k7</text>
<text x="173.9" y="75.3">2N7000</text>
<text x="94.8" y="80.9">R7</text>
<text x="174.9" y="78.1">Q1</text>
<text x="187.2" y="79.4">C2</text>
<text x="197.8" y="80.9">R8</text>
<text x="94.8" y="85">100R</text>
<text x="111.3" y="87.5">FREQ</text>
<text x="111.6" y="85.5">R9</text>
<text x="187.2" y="89">10u</text>
<text x="187.2" y="86.5">Cap Pol1</text>
<text x="197.8" y="89.8">OutGain</text>
<text x="215.6" y="87.2">R10</text>
<text x="248.2" y="85.2">U1B</text>
<text x="248.2" y="87.8">TL072ACJG</text>
<text x="255.1" y="89.8">R201k</text>
<text x="273.1" y="89.8">J2</text>
<text x="20.3" y="91.6">D3</text>
<text x="33" y="91.6">D4</text>
<text x="96.1" y="90.3">U2A</text>
<text x="111.3" y="90">100k</text>
<text x="125.6" y="91.8">S2</text>
<text x="139.3" y="93.6">R11</text>
<text x="197.8" y="92.3">100k</text>
<text x="215.6" y="91.3">10k</text>
<text x="14.4" y="97.4" transform="rotate(-90 14.4 97.4)">Diode 1N4148</text>
<text x="27.1" y="99.9" transform="rotate(-90 27.1 99.9)">Diode 1N4148</text>
<text x="96.1" y="101">MC14093BCL</text>
<text x="121.2" y="100.5">R18</text>
<text x="125.6" y="97.7">OSC-SW</text>
<text x="139.3" y="97.7">1k</text>
<text x="273.1" y="98.9">Ext In</text>
<text x="93.5" y="104.3">C4</text>
<text x="93.5" y="106.8">Cap</text>
<text x="121.2" y="103">100R</text>
<text x="139.6" y="103.8">J4</text>
<text x="93.5" y="109.4">330n</text>
<text x="139.6" y="112.9">OscOut</text>
<text x="173.4" y="110.7">1k</text>
<text x="173.4" y="108.1">R16</text>
<text x="182.3" y="110.7">1k</text>
<text x="182.3" y="108.1">R12</text>
<text x="196.6" y="114">C5</text>
<text x="40.3" y="116">P1</text>
<text x="96.3" y="119.8">R13</text>
<text x="196.6" y="119">1u</text>
<text x="196.6" y="116.5">Cap Pol1</text>
<text x="214.6" y="115">U3A</text>
<text x="96.1" y="124.4">4k7</text>
<text x="108.8" y="124.4">R14</text>
<text x="182.3" y="122.1">R15</text>
<text x="182.3" y="124.6">Release</text>
<text x="98.6" y="129.8">U2B</text>
<text x="108.8" y="129.5">500k</text>
<text x="108.8" y="126.9">LFO</text>
<text x="128.1" y="131.3">S3</text>
<text x="161.2" y="128.7">R17</text>
<text x="165" y="126.2">Attack</text>
<text x="166.3" y="128.7">100k</text>
<text x="182.3" y="127.2">100k</text>
<text x="214.6" y="127.2">MC14071BCL</text>
<text x="214.6" y="131.5">U3B</text>
<text x="128.1" y="137.1">LFO-SW</text>
<text x="175.4" y="137.4">D1</text>
<text x="40.3" y="141.4">PowerBus</text>
<text x="96.1" y="141.9">C6</text>
<text x="98.6" y="140.4">MC14093BCL</text>
<text x="118.7" y="142.5">100R</text>
<text x="118.7" y="139.9">R19</text>
<text x="126.9" y="143.2">J5</text>
<text x="142.1" y="140.4">U3C</text>
<text x="184.4" y="138.6">D2</text>
<text x="214.6" y="143.7">MC14071BCL</text>
<text x="96.1" y="147">4u7</text>
<text x="96.1" y="144.5">Cap Pol1</text>
<text x="169.6" y="145.8" transform="rotate(-90 169.6 145.8)">Diode 1N4148</text>
<text x="188.7" y="145.8" transform="rotate(-90 188.7 145.8)">Diode 1N4148</text>
<text x="214.6" y="148">U3D</text>
<text x="82.1" y="155.2">U2C</text>
<text x="102.4" y="155.2">U2D</text>
<text x="126.9" y="152.4">LFOOut</text>
<text x="142.1" y="152.6">MC14071BCL</text>
<text x="51.6" y="161">J3</text>
<text x="128.1" y="156.7">S4</text>
<text x="214.6" y="160.3">MC14071BCL</text>
<text x="82.1" y="165.9">MC14093BCL</text>
<text x="102.4" y="165.9">MC14093BCL</text>
<text x="128.1" y="162.6">EXTOSC-SW</text>
<text x="51.6" y="170.2">Ext Ctrl</text>
<text x="203.2" y="196.1">D:\Users\juant\OneDrive\Altium\Projects\ModuloUno\Sheet1.SchDoc</text>
</g>
<g font-size="2.3">
<text x="100.9" y="47" transform="rotate(-90 100.9 47)">8</text>
<text x="108.5" y="53.7">1</text>
<text x="237" y="83.9" transform="rotate(-90 237 83.9)">8</text>
<text x="108.5" y="94.4">3</text>
<text x="244.6" y="90.6">7</text>
<text x="274.9" y="91.8">T</text>
<text x="274.9" y="94.4">TN</text>
<text x="274.9" y="96.9">S</text>
<text x="42.1" y="119.8">16</text>
<text x="218.9" y="118.5">A</text>
<text x="229.4" y="119.8">3</text>
<text x="42.1" y="124.9">14</text>
<text x="42.1" y="122.3">15</text>
<text x="218.9" y="123.6">B</text>
<text x="229.4" y="124.9">7</text>
<text x="42.1" y="130">12</text>
<text x="42.1" y="127.4">13</text>
<text x="218.9" y="128.7">VDD</text>
<text x="42.1" y="137.6">9</text>
<text x="42.1" y="135.1">10</text>
<text x="42.1" y="132.5">11</text>
<text x="111.1" y="133.8">4</text>
<text x="229.4" y="136.4">4</text>
<text x="156.9" y="145.2">10</text>
<text x="229.4" y="152.9">11</text>
<text x="94.5" y="159.3">10</text>
<text x="104.5" y="158">A</text>
<text x="114.9" y="159.3">11</text>
<text x="104.5" y="163.1">B</text>
<text x="104.5" y="168.1">VDD</text>
<text x="114.9" y="169.4">7</text>
<text x="196.8" y="184.7">Title</text>
<text x="196.8" y="189.8">Size:</text>
<text x="214.6" y="189.8">Number:</text>
<text x="237.5" y="189.8">Revision:</text>
<text x="257.9" y="189.8">Drawn by:</text>
<text x="196.8" y="193.6">Date: 26/10/2018</text>
<text x="196.8" y="196.1">File:</text>
<text x="218.4" y="193.6">Time: 15:00:15</text>
<text x="237.5" y="193.6">Sheet 1 of 1</text>
<text x="257.9" y="193.6">Company:</text>
</g>
<g font-size="2.3" fill="#800000">
<text x="59.9" y="127.4">VCC</text>
<text x="239.3" y="126.2">GND</text>
<text x="61.2" y="132.5">GND</text>
</g>
</svg>
